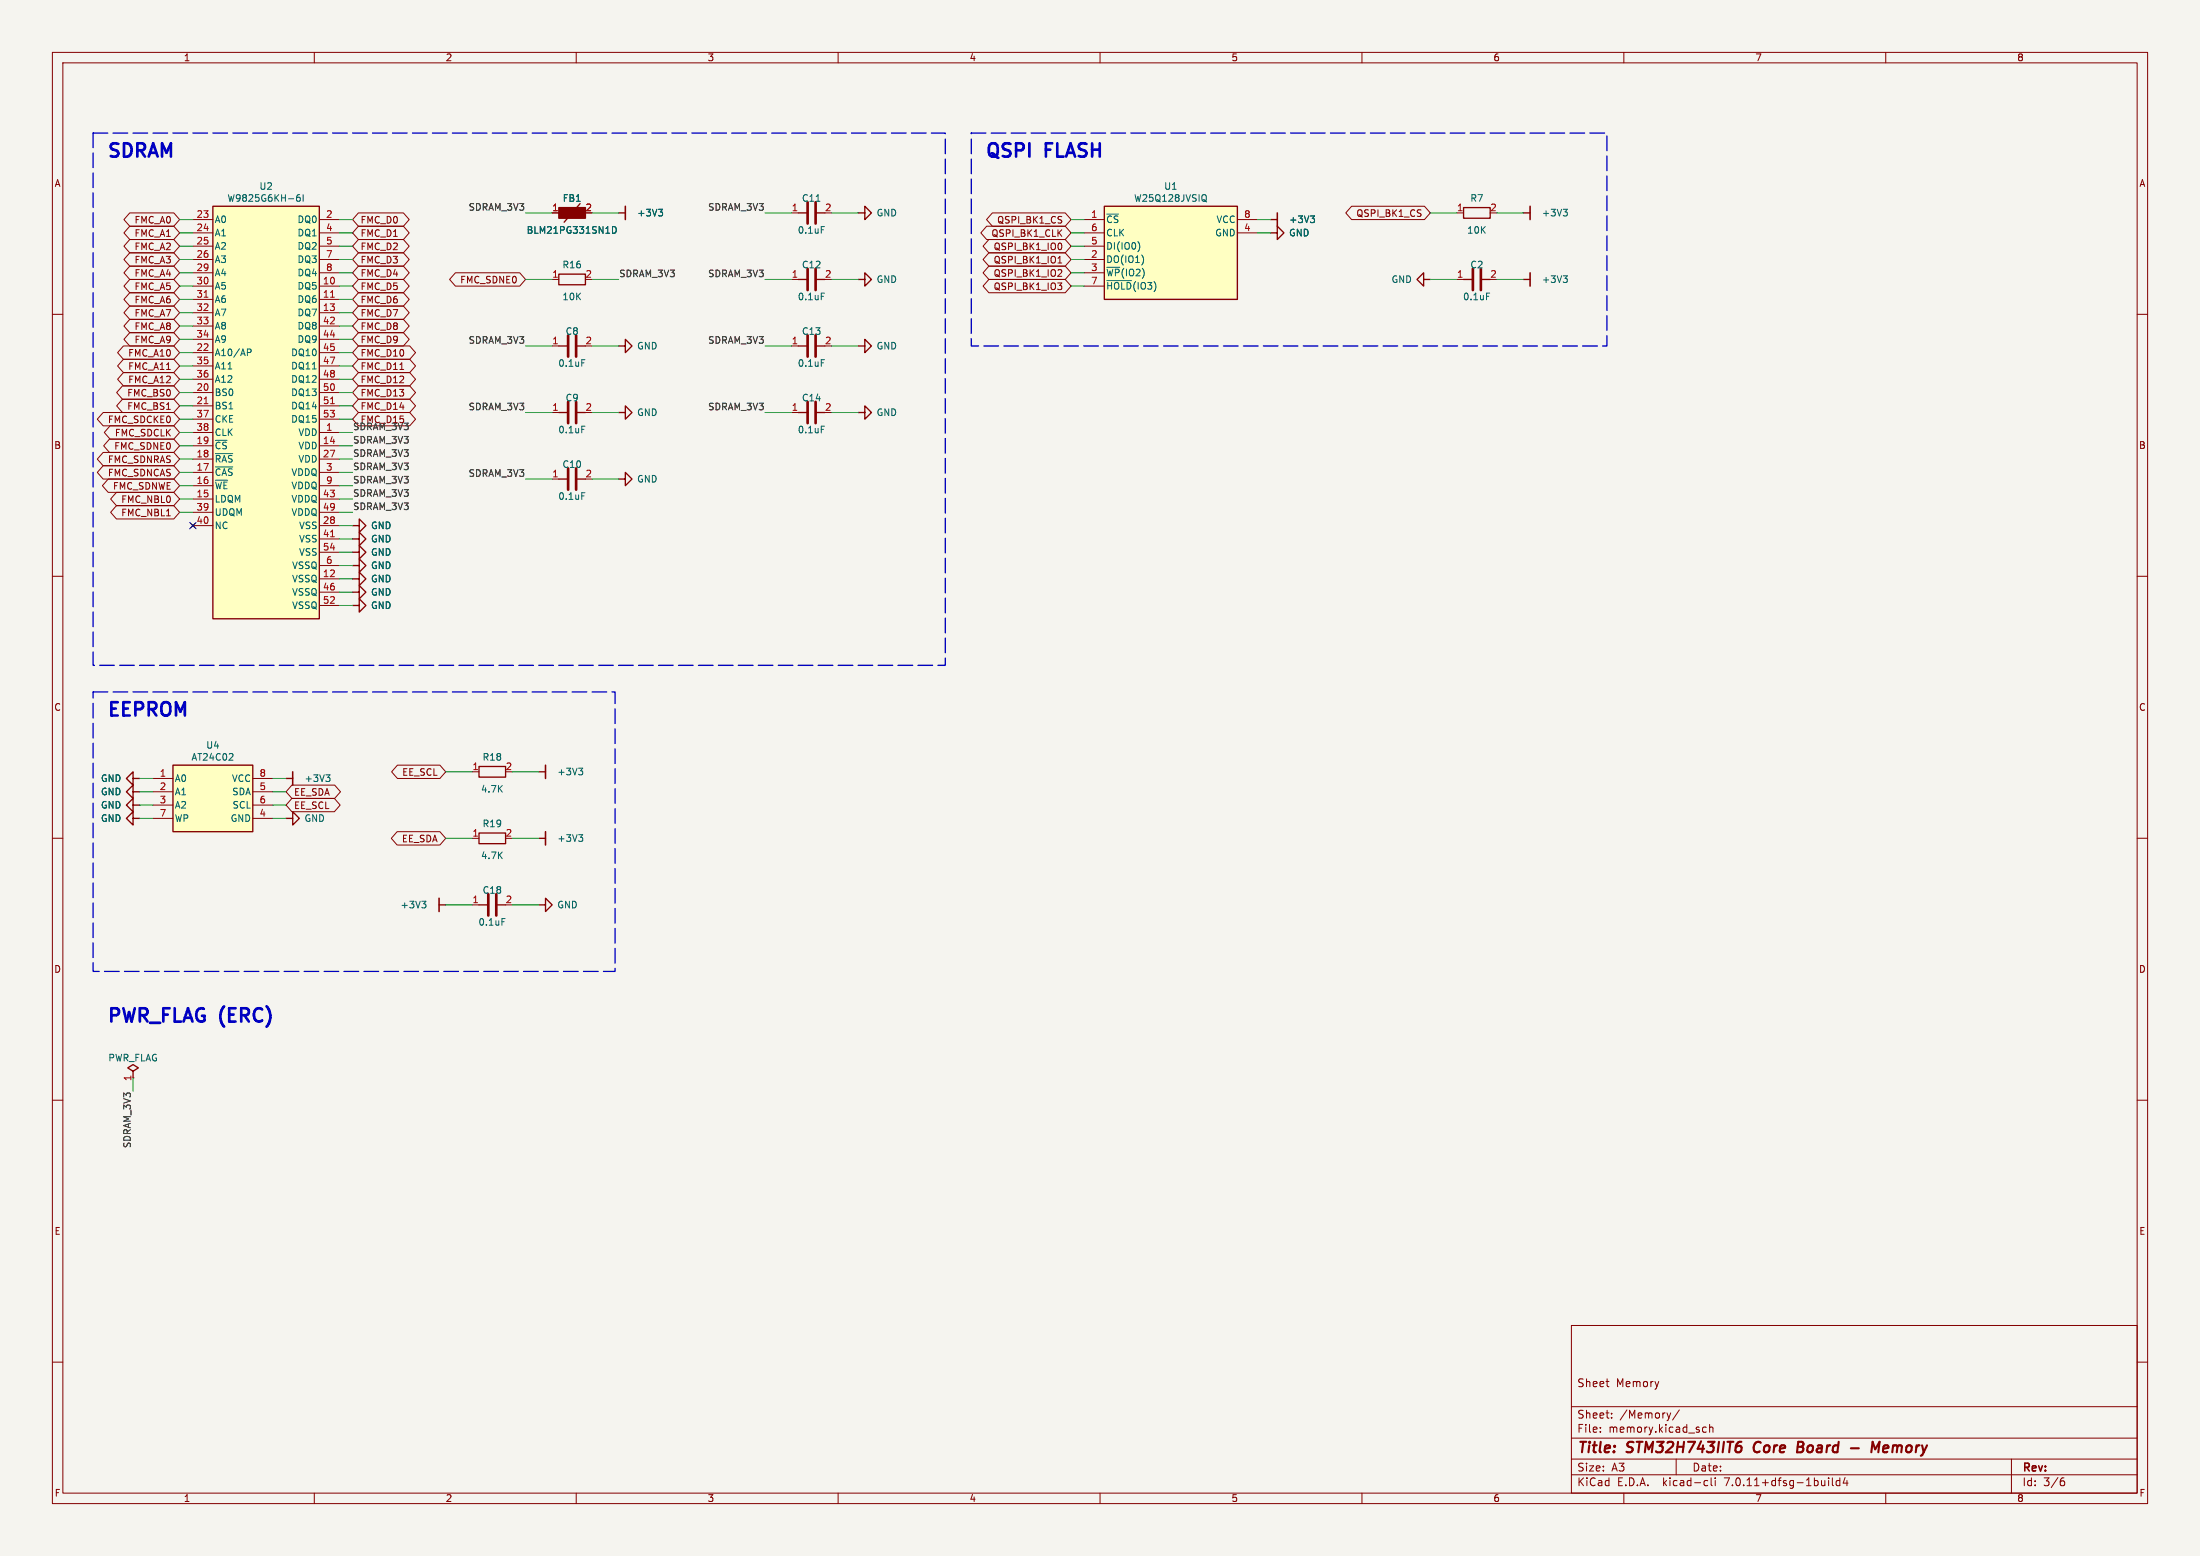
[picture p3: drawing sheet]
<svg xmlns="http://www.w3.org/2000/svg" width="420mm" height="297mm" viewBox="0 0 420 297" stroke-linecap="round" stroke-linejoin="round" font-family="sans-serif">
<path d="M0 0h420v297h-420z" fill="#f5f4ef" stroke="#f5f4ef" stroke-width=".19"/>
<g fill="none" stroke="#840000" stroke-width=".19">
<path d="M10 10h400v277h-400zM12 12h396v273h-396zM60 10v2M110 10v2M160 10v2M210 10v2M260 10v2M310 10v2M360 10v2M258 39.4h13.9l1.1 1.2-1.1 1.3h-13.9l-1.1-1.3zM10 60h2M24.8 45.7h8.4l1.1 1.3-1.1 1.3h-8.4l-1.1-1.3z"/>
<path d="M24.8 48.3h8.4l1.1 1.2-1.1 1.3h-8.4l-1.1-1.3zM24.8 43.2h8.4l1.1 1.3-1.1 1.2h-8.4l-1.1-1.2zM24.8 40.6h8.4l1.1 1.3-1.1 1.3h-8.4l-1.1-1.3zM24.8 55.9h8.4l1.1 1.3-1.1 1.2h-8.4l-1.1-1.2zM24.8 58.4h8.4l1.1 1.3-1.1 1.3h-8.4l-1.1-1.3zM24.8 53.3h8.4l1.1 1.3-1.1 1.3h-8.4l-1.1-1.3zM24.8 50.8h8.4l1.1 1.3-1.1 1.2h-8.4l-1.1-1.2zM36.8 54.6h3.8M36.8 57.2h3.8M36.8 59.7h3.8M36.8 41.9h3.8M36.8 44.5h3.8"/>
<path d="M36.8 47h3.8M36.8 49.5h3.8M36.8 52.1h3.8M61 54.6h3.8M61 57.2h3.8M61 59.7h3.8M61 41.9h3.8M61 44.5h3.8M61 47h3.8M61 49.5h3.8M61 52.1h3.8M68.4 40.6h8.6l1.1 1.3-1.1 1.3h-8.6l-1.1-1.3z"/>
<path d="M68.4 43.2h8.6l1.1 1.3-1.1 1.2h-8.6l-1.1-1.2zM68.4 45.7h8.6l1.1 1.3-1.1 1.3h-8.6l-1.1-1.3zM68.4 48.3h8.6l1.1 1.2-1.1 1.3h-8.6l-1.1-1.3zM68.4 50.8h8.6l1.1 1.3-1.1 1.2h-8.6l-1.1-1.2zM68.4 53.3h8.6l1.1 1.3-1.1 1.3h-8.6l-1.1-1.3zM68.4 55.9h8.6l1.1 1.3-1.1 1.2h-8.6l-1.1-1.2zM68.4 58.4h8.6l1.1 1.3-1.1 1.3h-8.6l-1.1-1.3zM86.9 52.1h12.3l1.1 1.2-1.1 1.3h-12.3l-1.1-1.3zM105.4 40.6h1.3M105.4 53.3h1.3M151.1 40.6h1.3M151.1 53.3h1.3"/>
<path d="M188.4 43.2h15l1.1 1.3-1.1 1.2h-15l-1.2-1.2zM188.8 53.3h14.6l1.1 1.3-1.1 1.3h-14.6l-1.1-1.3zM188.8 50.8h14.6l1.1 1.3-1.1 1.2h-14.6l-1.1-1.2zM188.8 48.3h14.6l1.1 1.2-1.1 1.3h-14.6l-1.1-1.3zM188.8 45.7h14.6l1.1 1.3-1.1 1.3h-14.6l-1.1-1.3zM189.4 40.6h14l1.1 1.3-1.1 1.3h-14l-1.1-1.3zM201.9 54h.8l-.4 .5M202 50.2h.7M202.2 49.1l.1-.2v1.3M202.5 54.5l.2 .2v.3l-.2 .3M202.5 51.5l.2 .2-.1 .3-.7 .7h.8M202.5 46.5l.2 .4-.2 .7"/>
<path d="M207 54.6h3.8M207 41.9h3.8M207 44.5h3.8M207 47h3.8M207 49.5h3.8M207 52.1h3.8M236.2 41.9h3.8M236.2 44.5h3.8M278.1 40.6h1.3M278.1 53.3h1.3M408 60h2M19.7 78.7h13.5l1.1 1.3-1.1 1.3h-13.5l-1.1-1.3z"/>
<path d="M23.4 73.7h9.8l1.1 1.2-1.1 1.3h-9.8l-1.1-1.3zM23.4 76.2h9.8l1.1 1.3-1.1 1.2h-9.8l-1.1-1.2zM23.6 71.1h9.6l1.1 1.3-1.1 1.3h-9.6l-1.2-1.3zM23.6 68.6h9.6l1.1 1.3-1.1 1.2h-9.6l-1.2-1.2zM23.6 66h9.6l1.1 1.3-1.1 1.3h-9.6l-1.2-1.3zM24.8 63.5h8.4l1.1 1.3-1.1 1.2h-8.4l-1.1-1.2zM24.8 61h8.4l1.1 1.2-1.1 1.3h-8.4l-1.1-1.3zM36.8 74.9h3.8M36.8 77.5h3.8M36.8 67.3h3.8M36.8 62.2h3.8M36.8 64.8h3.8"/>
<path d="M36.8 69.9h3.8M36.8 72.4h3.8M61 74.9h3.8M61 77.5h3.8M61 67.3h3.8M61 62.2h3.8M61 64.8h3.8M61 69.9h3.8M61 72.4h3.8M68.4 76.2h9.8l1.1 1.3-1.1 1.2h-9.8l-1.1-1.2zM68.4 78.7h9.8l1.1 1.3-1.1 1.3h-9.8l-1.1-1.3zM68.4 61h8.6l1.1 1.2-1.1 1.3h-8.6l-1.1-1.3z"/>
<path d="M68.4 63.5h8.6l1.1 1.3-1.1 1.2h-8.6l-1.1-1.2zM68.4 66h9.8l1.1 1.3-1.1 1.3h-9.8l-1.1-1.3zM68.4 68.6h9.8l1.1 1.3-1.1 1.2h-9.8l-1.1-1.2zM68.4 71.1h9.8l1.1 1.3-1.1 1.3h-9.8l-1.1-1.3zM68.4 73.7h9.8l1.1 1.2-1.1 1.3h-9.8l-1.1-1.3zM105.4 78.7h1.3M105.4 66h1.3M151.1 78.7h1.3M151.1 66h1.3M19.7 88.9h13.5l1.1 1.3-1.1 1.2h-13.5l-1.1-1.2zM19.7 86.4h13.5l1.1 1.2-1.1 1.3h-13.5l-1.1-1.3zM20.7 91.4h12.5l1.1 1.3-1.1 1.3h-12.5l-1.2-1.3z"/>
<path d="M20.9 83.8h12.3l1.1 1.3-1.1 1.3h-12.3l-1.1-1.3zM21 81.3h12.2l1.1 1.3-1.1 1.2h-12.2l-1.1-1.2zM22.2 94h11l1.1 1.3-1.1 1.2h-11l-1.1-1.2zM22.2 96.5h11l1.1 1.3-1.1 1.3h-11l-1.1-1.3zM36.4 99.9l.8 .8M36.8 82.6h3.8M36.8 85.1h3.8M36.8 95.3h3.8M36.8 92.7h3.8M36.8 90.2h3.8M36.8 87.6h3.8M36.8 80h3.8"/>
<path d="M36.8 97.8h3.8M37.2 99.9l-.8 .8M61 82.6h3.8M61 85.1h3.8M61 95.3h3.8M61 92.7h3.8M61 90.2h3.8M61 87.6h3.8M61 80h3.8M61 97.8h3.8M105.4 91.4h1.3M10 110h2"/>
<path d="M36.8 100.3h3.8M61 110.5h3.8M61 100.3h3.8M61 102.9h3.8M61 113h3.8M61 115.6h3.8M61 105.4h3.8M61 108h3.8M408 110h2M10 160h2M29.2 148.6h3.8M29.2 151.1h3.8"/>
<path d="M29.2 153.7h3.8M29.2 156.2h3.8M48.3 148.6h3.8M48.3 151.1h3.8M48.3 153.7h3.8M48.3 156.2h3.8M55.7 152.4h8.1l1.1 1.3-1.1 1.2h-8.1l-1.1-1.2zM55.7 149.9h8.2l1.1 1.2-1.1 1.3h-8.2l-1.1-1.3zM75.8 158.7h8.2l1.1 1.3-1.1 1.3h-8.2l-1.1-1.3zM75.9 146h8.1l1.1 1.3-1.1 1.3h-8.1l-1.1-1.3zM90.2 147.3h1.2M408 160h2"/>
<path d="M90.2 160h1.2M90.2 172.7h1.2M10 210h2M408 210h2M10 260h2M300 253h108v32h-108zM408 260h2M300 278.5h108M300 274.5h108M300 268.5h108M305.5 273.2v.2M305.5 272.5v.1"/>
<path d="M306.6 263.7h.6M307 264.7h.2M307.7 270.5v.2M307.7 269.8v.1M318.9 269.7l-.3 1M320 278.5v3M320.6 269.1l-1.3 1.9M325 273.1l.3 .3 .4-.1M325.7 272.5l-.4-.1-.3 .3M326.4 272.5l.2-.1 .3 .1 .1 .9M326.4 271.9v1.5M384 278.5v6.5"/>
<path d="M60 285v2M110 285v2M160 285v2M210 285v2M260 285v2M300 281.5h108M310 285v2M325.6 282.6l.4 .1M326 283.5l-.4 .1M326.7 282.1v1.3l.2 .2M327.4 282.1v.1M327.4 282.6v1"/>
<path d="M349.1 282.1v.1M349.1 282.6v1M349.8 282.1v1.3l.2 .2M351.2 282.7l-.4-.1-.3 .3 .2 .6h.5M351.2 282.1v1.5M352.2 282l-.3 1.1h.9M352.6 282.6v1M360 285v2M393.6 282.7h.3l.3 .2-.1 .5-.5 .2M394 282.1l-.4 .1"/>
</g>
<path d="M332.1 275.2h.3M332.2 276l.3 .3-.1 .5-.2 .3M335.1 275.5l-.1 .2a1.24 1.24 0 0 0 .1 1.4M343.2 276.2h.6M343.8 276.2l.3 .1M344 275.2h-.7l-.3 2 1-.1M344.1 276.1l-.3 .1M353.3 276.4h1.6M357.2 277.2l.3-2 .5 1.4 .8-1.4-.2 2M359.9 275.9l-.3 .3-.1 .7 .2 .3h.4M360.5 276.3l-1 .2" fill="none" stroke="#840000" stroke-width=".4"/>
<g fill="none" stroke="#840000" stroke-width=".51">
<path d="M154.2 38.6v4.1M155.7 38.6v4.1M154.2 51.3v4.1M155.7 51.3v4.1M281.2 51.3v4.1M282.7 51.3v4.1M108.5 64v4.1M108.5 76.7v4.1M110 64v4.1M110 76.7v4.1M154.2 64v4.1M154.2 76.7v4.1"/>
<path d="M155.7 64v4.1M155.7 76.7v4.1M108.5 89.4v4.1M110 89.4v4.1M93.2 170.7v4.1M94.7 170.7v4.1"/>
</g>
<g fill="none" stroke="#840000" stroke-width=".25">
<path d="M40.6 39.4h20.4v78.7h-20.4zM110.7 38.9l-3 3.5M210.8 39.4h25.4v17.8h-25.4zM279.4 39.6h5.1v2.1h-5.1zM106.7 52.3h5.1v2.1h-5.1zM118.1 40.6h1.3M152.4 40.6h1.8M152.4 53.3h1.8M155.7 40.6h1.8M155.7 53.3h1.8M163.8 40.6h1.3v-1.2l1.3 1.2-1.3 1.3v-1.3M163.8 53.3h1.3v-1.2l1.3 1.2-1.3 1.3v-1.3"/>
<path d="M242.6 44.5h1.2v-1.3l1.3 1.3-1.3 1.2v-1.2M242.6 41.9h1.2M271.8 53.3v-1.2l-1.3 1.2 1.3 1.3v-1.3h1.2M279.4 53.3h1.8M282.7 53.3h1.8M290.8 40.6h1.3M290.8 53.3h1.3M106.7 78.7h1.8M106.7 66h1.8M110 78.7h1.8M110 66h1.8M118.1 78.7h1.3v-1.2l1.2 1.2-1.2 1.3v-1.3"/>
<path d="M118.1 66h1.3v-1.2l1.2 1.2-1.2 1.3v-1.3M152.4 78.7h1.8M152.4 66h1.8M155.7 78.7h1.8M155.7 66h1.8M163.8 78.7h1.3v-1.2l1.3 1.2-1.3 1.3v-1.3M163.8 66h1.3v-1.2l1.3 1.2-1.3 1.3v-1.3M106.7 91.4h1.8M110 91.4h1.8M118.1 91.4h1.3v-1.2l1.2 1.2-1.2 1.3v-1.3M67.3 115.6h1.3v-1.3l1.2 1.3-1.2 1.2v-1.2M67.3 113h1.3v-1.2l1.2 1.2-1.2 1.3v-1.3"/>
<path d="M67.3 110.5h1.3v-1.3l1.2 1.3-1.2 1.3v-1.3M67.3 105.4h1.3v-1.3l1.2 1.3-1.2 1.3v-1.3M67.3 100.3h1.3v-1.2l1.2 1.2-1.2 1.3v-1.3M67.3 102.9h1.3v-1.3l1.2 1.3-1.2 1.2v-1.2M67.3 108h1.3v-1.3l1.2 1.3-1.2 1.2v-1.2M25.4 153.7v-1.3l-1.3 1.3 1.3 1.2v-1.2h1.3M25.4 148.6v-1.3l-1.3 1.3 1.3 1.3v-1.3h1.3M25.4 156.2v-1.3l-1.3 1.3 1.3 1.3v-1.3h1.3M25.4 151.1v-1.2l-1.3 1.2 1.3 1.3v-1.3h1.3M33 146.1h15.3v12.7h-15.3zM54.6 156.2h1.3v-1.3l1.2 1.3-1.2 1.3v-1.3M54.6 148.6h1.3"/>
<path d="M91.4 159h5.1v2h-5.1zM91.4 146.3h5.1v2h-5.1zM102.9 147.3h1.2M83.8 172.7h1.3M91.4 172.7h1.8M94.7 172.7h1.8M102.9 172.7h1.2v-1.2l1.3 1.2-1.3 1.3v-1.3M102.9 160h1.2M25.4 204.5l1-.7-1-.6-1 .6 1 .7v1.2"/>
</g>
<g fill="none" stroke="#006464" stroke-width=".19">
<path d="M57.2 37.2h-.4a.85 .85 0 0 0 0 1.2l.5-.1v-.4l-.2-.3-.4 .1-.1 .2M57.9 37.2v1.2M125.7 39.9h.8l-.4 .5M155.8 38.4h.7M229.9 38.2l.2 .2M230 37.2h.1a.9 .9 0 0 1 0 1.2M230.1 38.4l.3 .1M230.1 38.4h-.1M298.4 39.9h.8l-.4 .5M116.9 43.3a.64 .64 0 0 1 .8 .6 .64 .64 0 0 1-.8 .6zM126.2 40.4l.3 .3v.3l-.3 .2M156.8 43.3h.6"/>
<path d="M156.8 56h.6M211.3 53.6h4.7M217.3 46.2a1.49 1.49 0 0 1 0 1.8M218.3 49.2v.8M250.2 41.2h.7l-.4 .5M250.7 41.7l.2 .2v.3l-.2 .3M283.8 56h.6M298.4 52.6h.8l-.4 .5M299 53.1l.2 .3v.3l-.2 .2M299 40.4l.2 .3v.3l-.2 .2M47.2 66.6h.5l.2 .3-.1 .3-.6 .1M111.1 68.7h.6"/>
<path d="M156.8 68.7h.6M41.1 89.1h3.3M41.1 86.6h3.3M111.1 81.4h.6M111.1 94.1h.6M156.8 81.4h.6M43.7 145.1h.8M44.4 144v.4M62.2 147.9h.8l-.4 .5M62.7 148.4l.3 .2v.3l-.3 .3M110.5 159.3h.7l-.4 .5M110.5 146.6h.7l-.4 .5"/>
<path d="M111 159.8l.2 .3v.3l-.2 .2M111 147.1l.2 .3v.3l-.2 .2M80.5 172h.8l-.4 .5M81.1 172.5l.2 .3v.3l-.2 .2M95.8 175.3h.6"/>
</g>
<g fill="#ffffc2" stroke="#ffffc2" stroke-width=".19">
<path d="M40.6 39.4h20.4v78.7h-20.4z"/>
<path d="M210.8 39.4h25.4v17.8h-25.4z"/>
<path d="M33 146.1h15.3v12.7h-15.3z"/>
</g>
<path d="M39 56.7h.7M63.1 56.7h.7M39 77.1h.7M63.1 77.1h.7M63.1 102.5h.7" fill="none" stroke="#a90000" stroke-width=".19"/>
<path d="M106.7 39.6h5.1v2.1h-5.1z" fill="#840000" stroke="#840000" stroke-width=".25"/>
<path d="M119.4 39.4v2.5M292.1 39.4v2.5M243.8 40.6v2.6M292.1 52.1v2.5M55.9 147.3v2.6M104.1 146.1v2.5M104.1 158.8v2.5M83.8 171.5v2.5" fill="none" stroke="#840000" stroke-width=".3"/>
<path d="M17.8 25.4h162.7v101.6h-162.7v-101.6M185.4 25.4h121.4v40.6h-121.4v-40.6M17.8 132.1h99.6v53.3h-99.6v-53.3" fill="none" stroke="#0000c2" stroke-width=".25" stroke-dasharray="2.8 1"/>
<g fill="none" stroke="#009600" stroke-width=".19">
<path d="M34.3 44.5h2.5M34.3 47h2.5M34.3 41.9h2.5M34.3 49.5h2.5M34.3 59.7h2.5M34.3 57.2h2.5M34.3 54.6h2.5M34.3 52.1h2.5M64.8 44.5h2.5M64.8 47h2.5M64.8 41.9h2.5M64.8 49.5h2.5"/>
<path d="M64.8 59.7h2.5M64.8 57.2h2.5M64.8 54.6h2.5M64.8 52.1h2.5M100.3 53.3h5.1M100.3 40.6h5.1M113 53.3h5.1M113 40.6h5.1M146 53.3h5.1M146 40.6h5.1M158.7 53.3h5.1M158.7 40.6h5.1"/>
<path d="M204.5 44.5h2.5M204.5 47h2.5M204.5 41.9h2.5M204.5 49.5h2.5M204.5 54.6h2.5M204.5 52.1h2.5M240 44.5h2.6M240 41.9h2.6M273 53.3h5.1M273 40.6h5.1M285.7 53.3h5.1M285.7 40.6h5.1"/>
<path d="M34.3 77.5h2.5M34.3 64.8h2.5M34.3 67.3h2.5M34.3 69.9h2.5M34.3 72.4h2.5M34.3 74.9h2.5M34.3 62.2h2.5M64.8 77.5h2.5M64.8 64.8h2.5M64.8 67.3h2.5M64.8 69.9h2.5M64.8 72.4h2.5"/>
<path d="M64.8 74.9h2.5M64.8 62.2h2.5M100.3 66h5.1M100.3 78.7h5.1M113 66h5.1M113 78.7h5.1M146 66h5.1M146 78.7h5.1M158.7 66h5.1M158.7 78.7h5.1M34.3 97.8h2.5M34.3 80h2.5"/>
<path d="M34.3 92.7h2.5M34.3 82.6h2.5M34.3 95.3h2.5M34.3 90.2h2.5M34.3 85.1h2.5M34.3 87.6h2.5M64.8 97.8h2.5M64.8 80h2.5M64.8 92.7h2.5M64.8 82.6h2.5M64.8 95.3h2.5M64.8 90.2h2.5"/>
<path d="M64.8 85.1h2.5M64.8 87.6h2.5M100.3 91.4h5.1M113 91.4h5.1M64.8 110.5h2.5M64.8 113h2.5M64.8 115.6h2.5M64.8 100.3h2.5M64.8 105.4h2.5M64.8 102.9h2.5M64.8 108h2.5M26.7 148.6h2.5"/>
<path d="M26.7 151.1h2.5M26.7 153.7h2.5M26.7 156.2h2.5M52.1 148.6h2.5M52.1 151.1h2.5M52.1 153.7h2.5M52.1 156.2h2.5M85.1 147.3h5.1M97.8 147.3h5.1M85.1 172.7h5.1M85.1 160h5.1M97.8 172.7h5.1"/>
<path d="M97.8 160h5.1M25.4 205.7v2.6"/>
</g>
<path d="M36.2 99.7l1.2 1.2M37.4 99.7l-1.2 1.2" fill="none" stroke="#000084" stroke-width=".19"/>
<g font-size="3.5" fill="#0000c2">
<text x="20.3" y="30.2">SDRAM</text>
<text x="188" y="30.2">QSPI</text>
<text x="199.7" y="30.2">FLASH</text>
<text x="20.3" y="136.9">EEPROM</text>
<text x="20.3" y="195.3">PWR_FLAG (ERC)</text>
</g>
<g font-size="2.8" fill="#840000">
<text x="301" y="277.9">Title:</text>
<text x="310.6" y="277.9">STM32H743IIT6</text>
<text x="335.6" y="277.9">Core</text>
<text x="344.7" y="277.9">Board</text>
<text x="360.5" y="277.9">Memory</text>
</g>
<g font-size="2.1" fill="#840000">
<text x="301" y="265">Sheet</text>
<text x="308.5" y="265">Memory</text>
<text x="301" y="273.7">File:</text>
<text x="301" y="271">Sheet:</text>
<text x="307.1" y="273.7">memory.kicad_sch</text>
<text x="309.2" y="271">/Memory/</text>
<text x="301" y="281.1">Size:</text>
<text x="307.6" y="281.1">A3</text>
<text x="323" y="281.1">Date:</text>
<text x="386" y="281.3">Rev:</text>
<text x="301" y="283.9">KiCad</text>
<text x="308.7" y="283.9">E.D.A.</text>
<text x="317.6" y="283.9">kicad-cli</text>
<text x="329.5" y="283.9">7.0.11+dfsg-1build4</text>
<text x="386" y="283.9">Id:</text>
<text x="390.1" y="283.9">3/6</text>
</g>
<g font-size="1.8" fill="#840000">
<text x="35" y="11.9">1</text>
<text x="85" y="11.9">2</text>
<text x="135" y="11.9">3</text>
<text x="185" y="11.9">4</text>
<text x="235" y="11.9">5</text>
<text x="285" y="11.9">6</text>
<text x="335" y="11.9">7</text>
<text x="385" y="11.9">8</text>
<text x="10.3" y="35.9">A</text>
<text x="408.3" y="35.9">A</text>
<text x="258.8" y="41.6">QSPI_BK1_CS</text>
<text x="25.6" y="47.9">FMC_A2</text>
<text x="25.6" y="45.4">FMC_A1</text>
<text x="25.6" y="42.9">FMC_A0</text>
<text x="68.7" y="42.9">FMC_D0</text>
<text x="68.7" y="45.4">FMC_D1</text>
<text x="68.7" y="47.9">FMC_D2</text>
<text x="189.2" y="45.4">QSPI_BK1_CLK</text>
<text x="189.6" y="47.9">QSPI_BK1_IO0</text>
<text x="190.3" y="42.9">QSPI_BK1_CS</text>
<text x="25.6" y="50.5">FMC_A3</text>
<text x="25.6" y="53">FMC_A4</text>
<text x="68.7" y="50.5">FMC_D3</text>
<text x="68.7" y="53">FMC_D4</text>
<text x="189.6" y="53">QSPI_BK1_IO2</text>
<text x="189.6" y="50.5">QSPI_BK1_IO1</text>
<text x="25.6" y="58.1">FMC_A6</text>
<text x="25.6" y="55.6">FMC_A5</text>
<text x="68.7" y="55.6">FMC_D5</text>
<text x="68.7" y="58.1">FMC_D6</text>
<text x="87.8" y="54.3">FMC_SDNE0</text>
<text x="189.6" y="55.6">QSPI_BK1_IO3</text>
<text x="25.6" y="65.7">FMC_A9</text>
<text x="25.6" y="63.2">FMC_A8</text>
<text x="25.6" y="60.6">FMC_A7</text>
<text x="68.7" y="60.6">FMC_D7</text>
<text x="68.7" y="63.2">FMC_D8</text>
<text x="68.7" y="65.7">FMC_D9</text>
<text x="24.4" y="70.8">FMC_A11</text>
<text x="24.4" y="68.3">FMC_A10</text>
<text x="68.7" y="68.3">FMC_D10</text>
<text x="68.7" y="70.8">FMC_D11</text>
<text x="24.2" y="75.9">FMC_BS0</text>
<text x="24.4" y="73.3">FMC_A12</text>
<text x="68.7" y="73.3">FMC_D12</text>
<text x="68.7" y="75.9">FMC_D13</text>
<text x="20.5" y="81">FMC_SDCKE0</text>
<text x="21.8" y="83.5">FMC_SDCLK</text>
<text x="24.2" y="78.4">FMC_BS1</text>
<text x="68.7" y="78.4">FMC_D14</text>
<text x="10.3" y="85.9">B</text>
<text x="20.5" y="88.6">FMC_SDNRAS</text>
<text x="21.7" y="86">FMC_SDNE0</text>
<text x="408.2" y="85.9">B</text>
<text x="20.5" y="91.1">FMC_SDNCAS</text>
<text x="21.5" y="93.7">FMC_SDNWE</text>
<text x="23" y="96.2">FMC_NBL0</text>
<text x="23" y="98.7">FMC_NBL1</text>
<text x="10.3" y="135.9">C</text>
<text x="408.2" y="135.9">C</text>
<text x="76.7" y="148.3">EE_SCL</text>
<text x="56" y="154.6">EE_SCL</text>
<text x="56" y="152.1">EE_SDA</text>
<text x="76.6" y="161">EE_SDA</text>
<text x="10.3" y="185.9">D</text>
<text x="408.2" y="185.9">D</text>
<text x="10.3" y="235.9">E</text>
<text x="408.3" y="235.9">E</text>
<text x="10.3" y="285.9">F</text>
<text x="35" y="286.9">1</text>
<text x="85" y="286.9">2</text>
<text x="135" y="286.9">3</text>
<text x="185" y="286.9">4</text>
<text x="235" y="286.9">5</text>
<text x="285" y="286.9">6</text>
<text x="335" y="286.9">7</text>
<text x="385" y="286.9">8</text>
<text x="408.3" y="285.9">F</text>
</g>
<g font-size="1.8" fill="#a90000">
<text x="37.4" y="41.7">23</text>
<text x="62.2" y="41.7">2</text>
<text x="105.3" y="40.4">1</text>
<text x="111.7" y="40.4">2</text>
<text x="151.1" y="40.4">1</text>
<text x="157.4" y="40.4">2</text>
<text x="208.2" y="41.7">1</text>
<text x="237.4" y="41.7">8</text>
<text x="278.1" y="40.4">1</text>
<text x="284.4" y="40.4">2</text>
<text x="37.4" y="44.2">24</text>
<text x="37.4" y="46.7">25</text>
<text x="62.2" y="44.2">4</text>
<text x="62.2" y="46.7">5</text>
<text x="208.2" y="46.7">5</text>
<text x="208.2" y="44.2">6</text>
<text x="237.4" y="44.2">4</text>
<text x="37.4" y="49.3">26</text>
<text x="37.4" y="51.8">29</text>
<text x="62.2" y="49.3">7</text>
<text x="62.2" y="51.8">8</text>
<text x="105.3" y="53.1">1</text>
<text x="111.7" y="53.1">2</text>
<text x="151.1" y="53.1">1</text>
<text x="157.4" y="53.1">2</text>
<text x="208.2" y="49.3">2</text>
<text x="208.2" y="51.8">3</text>
<text x="278.1" y="53.1">1</text>
<text x="284.4" y="53.1">2</text>
<text x="37.4" y="54.4">30</text>
<text x="37.4" y="56.9">31</text>
<text x="37.4" y="59.4">32</text>
<text x="61.6" y="54.4">10</text>
<text x="61.6" y="56.9">11</text>
<text x="61.6" y="59.4">13</text>
<text x="208.2" y="54.4">7</text>
<text x="37.4" y="62">33</text>
<text x="37.4" y="64.5">34</text>
<text x="61.6" y="62">42</text>
<text x="61.6" y="64.5">44</text>
<text x="105.3" y="65.8">1</text>
<text x="111.7" y="65.8">2</text>
<text x="151.1" y="65.8">1</text>
<text x="157.4" y="65.8">2</text>
<text x="37.4" y="67.1">22</text>
<text x="37.4" y="69.6">35</text>
<text x="61.6" y="67.1">45</text>
<text x="61.6" y="69.6">47</text>
<text x="37.4" y="74.7">20</text>
<text x="37.4" y="77.2">21</text>
<text x="37.4" y="72.1">36</text>
<text x="61.6" y="72.1">48</text>
<text x="61.6" y="74.7">50</text>
<text x="61.6" y="77.2">51</text>
<text x="37.4" y="79.8">37</text>
<text x="37.4" y="82.3">38</text>
<text x="61.6" y="79.8">53</text>
<text x="62.2" y="82.3">1</text>
<text x="105.3" y="78.5">1</text>
<text x="111.7" y="78.5">2</text>
<text x="151.1" y="78.5">1</text>
<text x="157.4" y="78.5">2</text>
<text x="37.4" y="89.9">17</text>
<text x="37.4" y="87.4">18</text>
<text x="37.4" y="84.8">19</text>
<text x="61.6" y="84.8">14</text>
<text x="61.6" y="87.4">27</text>
<text x="62.2" y="89.9">3</text>
<text x="37.4" y="95">15</text>
<text x="37.4" y="92.5">16</text>
<text x="61.6" y="95">43</text>
<text x="62.2" y="92.5">9</text>
<text x="105.3" y="91.2">1</text>
<text x="111.7" y="91.2">2</text>
<text x="37.4" y="97.5">39</text>
<text x="37.4" y="100.1">40</text>
<text x="61.6" y="100.1">28</text>
<text x="61.6" y="97.5">49</text>
<text x="61.6" y="102.6">41</text>
<text x="61.6" y="105.2">54</text>
<text x="62.2" y="107.7">6</text>
<text x="61.6" y="110.2">12</text>
<text x="61.6" y="112.8">46</text>
<text x="61.6" y="115.3">52</text>
<text x="30.4" y="148.3">1</text>
<text x="49.5" y="148.3">8</text>
<text x="90.1" y="147.1">1</text>
<text x="96.4" y="147.1">2</text>
<text x="30.4" y="150.9">2</text>
<text x="30.4" y="153.4">3</text>
<text x="30.4" y="156">7</text>
<text x="49.5" y="156">4</text>
<text x="49.5" y="150.9">5</text>
<text x="49.5" y="153.4">6</text>
<text x="90.1" y="159.8">1</text>
<text x="96.4" y="159.8">2</text>
<text x="90.1" y="172.5">1</text>
<text x="96.4" y="172.5">2</text>
<text x="25.1" y="206.4" transform="rotate(-90 25.1 206.4)">1</text>
</g>
<g font-size="1.8" fill="#006464">
<text x="43.3" y="38.7">W9825G6KH-6I</text>
<text x="49.4" y="36.4">U2</text>
<text x="107.3" y="38.7">FB1</text>
<text x="121.5" y="41.5">+3V3</text>
<text x="153" y="38.7">C11</text>
<text x="167.3" y="41.5">GND</text>
<text x="216.4" y="38.7">W25Q128JVSIQ</text>
<text x="222.1" y="36.4">U1</text>
<text x="280.6" y="38.7">R7</text>
<text x="294.3" y="41.5">+3V3</text>
<text x="40.9" y="42.8">A0</text>
<text x="40.9" y="45.3">A1</text>
<text x="40.9" y="47.9">A2</text>
<text x="56.7" y="42.8">DQ0</text>
<text x="56.7" y="45.3">DQ1</text>
<text x="56.7" y="47.9">DQ2</text>
<text x="100.4" y="44.8">BLM21PG331SN1D</text>
<text x="152.2" y="44.8">0.1uF</text>
<text x="211.1" y="42.8">~{CS}</text>
<text x="211.1" y="47.9">DI(IO0)</text>
<text x="211.1" y="45.3">CLK</text>
<text x="231.9" y="45.3">GND</text>
<text x="232.1" y="42.8">VCC</text>
<text x="246" y="45.3">GND</text>
<text x="246" y="42.8">+3V3</text>
<text x="280" y="44.8">10K</text>
<text x="40.9" y="50.4">A3</text>
<text x="40.9" y="52.9">A4</text>
<text x="56.7" y="50.4">DQ3</text>
<text x="56.7" y="52.9">DQ4</text>
<text x="107.3" y="51.4">R16</text>
<text x="153" y="51.4">C12</text>
<text x="211.1" y="50.4">DO(IO1)</text>
<text x="211.1" y="52.9">~{WP}(IO2)</text>
<text x="280.6" y="51.4">C2</text>
<text x="40.9" y="55.5">A5</text>
<text x="40.9" y="58">A6</text>
<text x="56.7" y="55.5">DQ5</text>
<text x="56.7" y="58">DQ6</text>
<text x="107.3" y="57.5">10K</text>
<text x="152.2" y="57.5">0.1uF</text>
<text x="167.3" y="54.2">GND</text>
<text x="211.1" y="55.5">~{HOLD}(IO3)</text>
<text x="265.6" y="54.2">GND</text>
<text x="279.2" y="57.5">0.1uF</text>
<text x="294.3" y="54.2">+3V3</text>
<text x="40.9" y="60.6">A7</text>
<text x="40.9" y="63.1">A8</text>
<text x="40.9" y="65.6">A9</text>
<text x="56.7" y="60.6">DQ7</text>
<text x="56.7" y="63.1">DQ8</text>
<text x="56.7" y="65.6">DQ9</text>
<text x="107.9" y="64.1">C8</text>
<text x="153" y="64.1">C13</text>
<text x="40.9" y="68.2">A10/AP</text>
<text x="40.9" y="70.7">A11</text>
<text x="55.5" y="68.2">DQ10</text>
<text x="55.5" y="70.7">DQ11</text>
<text x="106.5" y="70.2">0.1uF</text>
<text x="121.5" y="66.9">GND</text>
<text x="152.2" y="70.2">0.1uF</text>
<text x="167.3" y="66.9">GND</text>
<text x="40.9" y="75.8">BS0</text>
<text x="40.9" y="73.3">A12</text>
<text x="55.5" y="73.3">DQ12</text>
<text x="55.5" y="75.8">DQ13</text>
<text x="107.9" y="76.8">C9</text>
<text x="153" y="76.8">C14</text>
<text x="40.9" y="78.3">BS1</text>
<text x="40.9" y="80.9">CKE</text>
<text x="40.9" y="83.4">CLK</text>
<text x="55.5" y="78.3">DQ14</text>
<text x="55.5" y="80.9">DQ15</text>
<text x="56.9" y="83.4">VDD</text>
<text x="106.5" y="82.9">0.1uF</text>
<text x="121.5" y="79.6">GND</text>
<text x="152.2" y="82.9">0.1uF</text>
<text x="167.3" y="79.6">GND</text>
<text x="40.9" y="88.5">~{RAS}</text>
<text x="40.9" y="86">~{CS}</text>
<text x="56.9" y="86">VDD</text>
<text x="56.9" y="88.5">VDD</text>
<text x="107.3" y="89.5">C10</text>
<text x="40.9" y="93.6">~{WE}</text>
<text x="40.9" y="91">~{CAS}</text>
<text x="55.5" y="91">VDDQ</text>
<text x="55.5" y="93.6">VDDQ</text>
<text x="106.5" y="95.6">0.1uF</text>
<text x="121.5" y="92.3">GND</text>
<text x="40.9" y="96.1">LDQM</text>
<text x="40.9" y="98.7">UDQM</text>
<text x="40.9" y="101.2">NC</text>
<text x="55.5" y="96.1">VDDQ</text>
<text x="55.5" y="98.7">VDDQ</text>
<text x="57" y="101.2">VSS</text>
<text x="70.7" y="101.2">GND</text>
<text x="57" y="103.7">VSS</text>
<text x="57" y="106.3">VSS</text>
<text x="70.7" y="106.3">GND</text>
<text x="70.7" y="103.7">GND</text>
<text x="55.7" y="111.4">VSSQ</text>
<text x="55.7" y="113.9">VSSQ</text>
<text x="55.7" y="108.8">VSSQ</text>
<text x="70.7" y="113.9">GND</text>
<text x="70.7" y="111.4">GND</text>
<text x="70.7" y="108.8">GND</text>
<text x="55.7" y="116.4">VSSQ</text>
<text x="70.7" y="116.4">GND</text>
<text x="39.3" y="143.1">U4</text>
<text x="19.2" y="149.5">GND</text>
<text x="33.3" y="149.5">A0</text>
<text x="36.5" y="145.4">AT24C02</text>
<text x="44.2" y="149.5">VCC</text>
<text x="58" y="149.5">+3V3</text>
<text x="92" y="145.4">R18</text>
<text x="106.3" y="148.2">+3V3</text>
<text x="19.2" y="154.5">GND</text>
<text x="19.2" y="152">GND</text>
<text x="33.3" y="152">A1</text>
<text x="33.3" y="154.5">A2</text>
<text x="44.2" y="152">SDA</text>
<text x="44.3" y="154.5">SCL</text>
<text x="91.7" y="151.5">4.7K</text>
<text x="19.2" y="157.1">GND</text>
<text x="33.3" y="157.1">WP</text>
<text x="43.9" y="157.1">GND</text>
<text x="58" y="157.1">GND</text>
<text x="92" y="158.1">R19</text>
<text x="106.3" y="160.9">+3V3</text>
<text x="91.7" y="164.2">4.7K</text>
<text x="76.4" y="173.6">+3V3</text>
<text x="92" y="170.8">C18</text>
<text x="106.3" y="173.6">GND</text>
<text x="91.2" y="176.9">0.1uF</text>
<text x="20.6" y="202.8">PWR_FLAG</text>
</g>
<g font-size="1.8" fill="#0f0f0f">
<text x="89.4" y="40.3">SDRAM_3V3</text>
<text x="135.1" y="40.3">SDRAM_3V3</text>
<text x="118.1" y="53">SDRAM_3V3</text>
<text x="135.1" y="53">SDRAM_3V3</text>
<text x="89.4" y="65.7">SDRAM_3V3</text>
<text x="135.1" y="65.7">SDRAM_3V3</text>
<text x="67.3" y="82.2">SDRAM_3V3</text>
<text x="68.7" y="81">FMC_D15</text>
<text x="89.4" y="78.4">SDRAM_3V3</text>
<text x="135.1" y="78.4">SDRAM_3V3</text>
<text x="67.3" y="84.7">SDRAM_3V3</text>
<text x="67.3" y="87.3">SDRAM_3V3</text>
<text x="67.3" y="89.8">SDRAM_3V3</text>
<text x="67.3" y="94.9">SDRAM_3V3</text>
<text x="67.3" y="92.4">SDRAM_3V3</text>
<text x="89.4" y="91.1">SDRAM_3V3</text>
<text x="67.3" y="97.4">SDRAM_3V3</text>
<text x="25.1" y="219.2" transform="rotate(-90 25.1 219.2)">SDRAM_3V3</text>
</g>
</svg>
